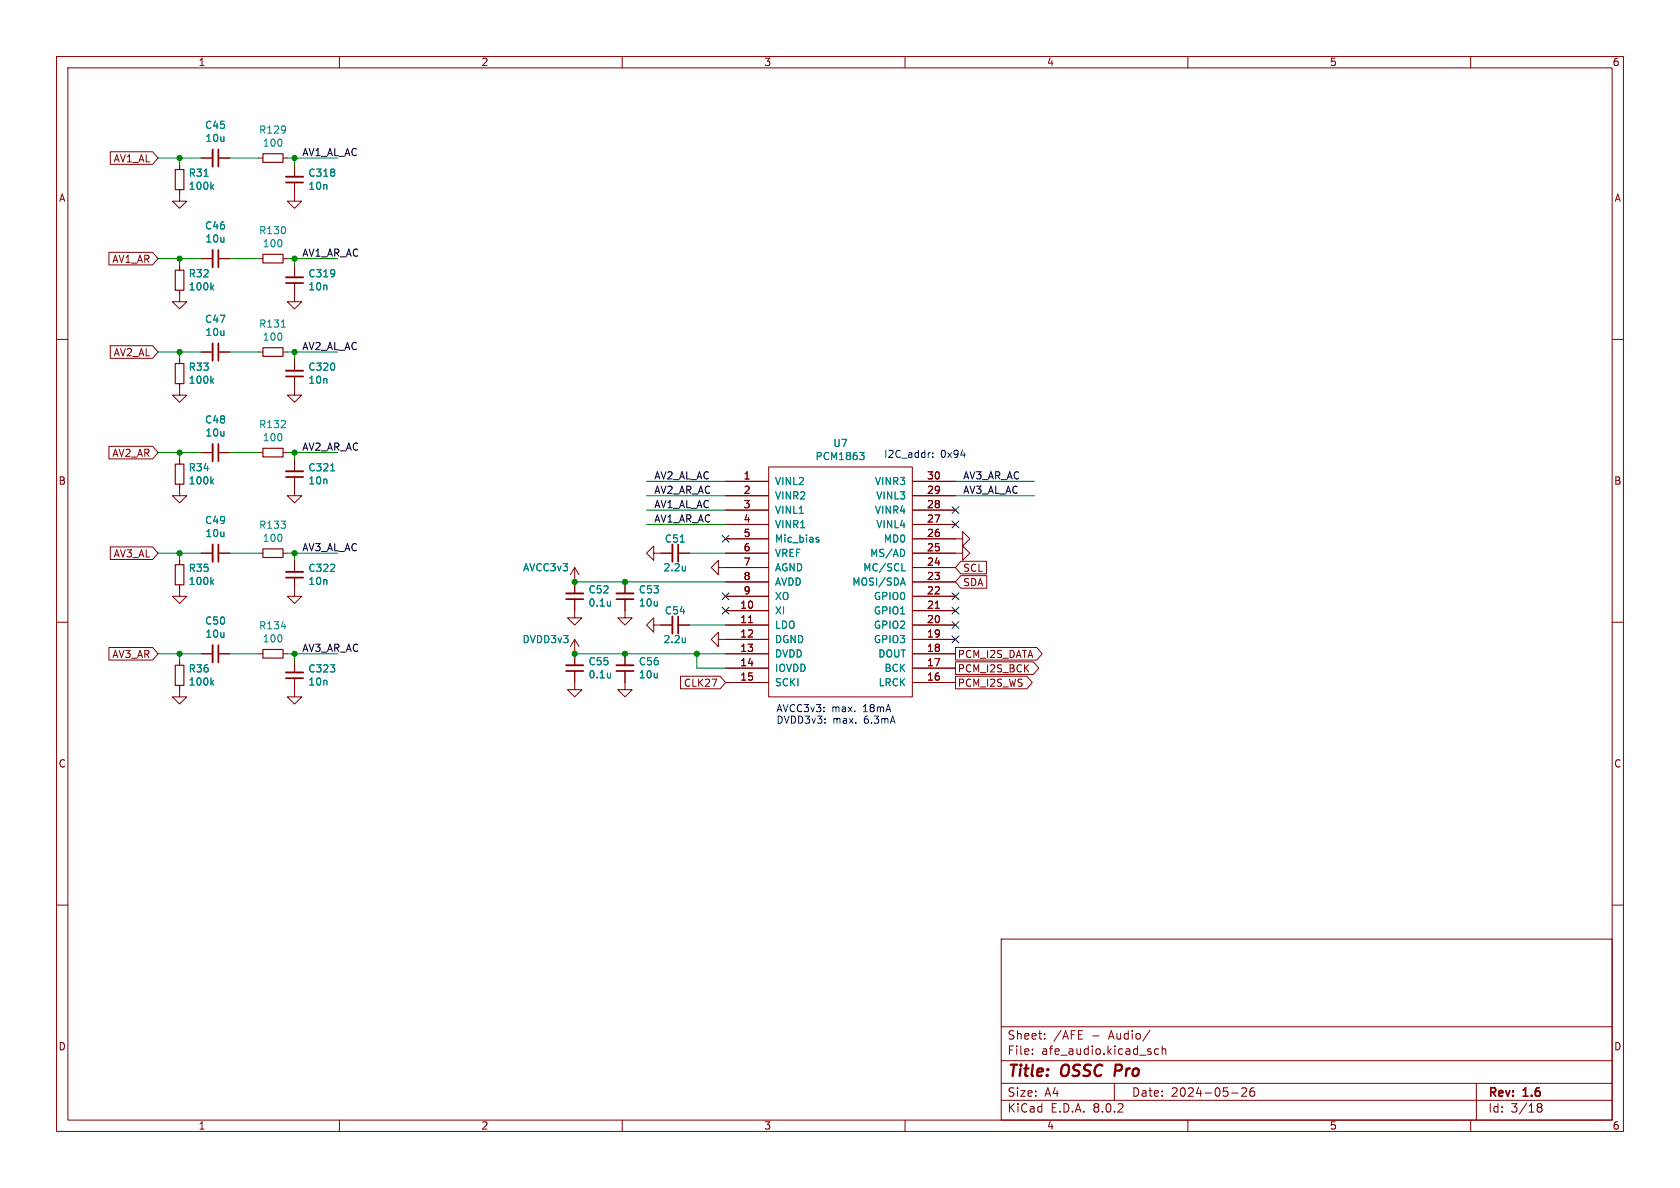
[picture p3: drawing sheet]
<svg xmlns="http://www.w3.org/2000/svg" width="297mm" height="210mm" viewBox="0 0 297 210" stroke-linecap="round" stroke-linejoin="round" font-family="sans-serif">
<g fill="none" stroke="#840000" stroke-width=".18">
<path d="M10 10h277v190h-277zM12 12h273v186h-273zM60 10v2M110 10v2M160 10v2M210 10v2M260 10v2M19.5 26.8h7.5l.9 1.1-.9 1.2h-7.5zM31.7 33.5v2.1h1.3l-1.3 1.2-1.2-1.2h1.2M31.7 29.2v.8M35.6 27.9h2M38.6 27.9h2"/>
<path d="M45.7 27.9h.8M50 27.9h.8M52.1 32.3v3.3h1.2l-1.2 1.2-1.3-1.2h1.3M52.1 29.2v2M10 60h2M19.3 44.6h7.7l.9 1.1-.9 1.1h-7.7zM31.7 51.3v2h1.3l-1.3 1.3-1.2-1.3h1.2M31.7 47v.8M35.6 45.7h2M38.6 45.7h2M45.7 45.7h.8M50 45.7h.8"/>
<path d="M52.1 50v3.3h1.2l-1.2 1.3-1.3-1.3h1.3M52.1 47v2M285 60h2M19.3 78.9h7.7l.9 1.1-.9 1.1h-7.7zM19.5 61.1h7.5l.9 1.1-.9 1.1h-7.5zM31.7 67.8v2.1h1.3l-1.3 1.2-1.2-1.2h1.2M31.7 63.5v.8M35.6 62.2h2M38.6 62.2h2M45.7 62.2h.8M50 62.2h.8M52.1 66.5v3.4h1.2l-1.2 1.2-1.3-1.2h1.3"/>
<path d="M52.1 63.5v2M19.5 96.7h7.5l.9 1.1-.9 1.1h-7.5zM31.7 85.6v2h1.3l-1.3 1.3-1.2-1.3h1.2M31.7 81.3v.7M31.7 99.1v.7M35.6 97.8h2M35.6 80h2M38.6 97.8h2M38.6 80h2M45.7 97.8h.8M45.7 80h.8M50 97.8h.8"/>
<path d="M50 80h.8M52.1 84.3v3.3h1.2l-1.2 1.3-1.3-1.3h1.3M52.1 81.3v2M52.1 99.1v2M115.6 97.8v-1.3l-1.3 1.3 1.3 1.3v-1.3h3.3M119.9 97.8h2M128.3 97.8h7.6M128.3 85.1h7.6M128.3 87.6h7.6M128.3 95.3h7.6M128.3 92.7h7.6M128.3 90.2h7.6"/>
<path d="M135.9 82.6h25.4v40.6h-25.4zM161.3 95.3h8.9v-1.3l1.2 1.3-1.2 1.2v-1.2M161.3 97.8h8.9v-1.3l1.2 1.3-1.2 1.3v-1.3M161.3 85.1h7.6M161.3 87.6h7.6M161.3 92.7h7.6M161.3 90.2h7.6M169.9 99.2h4.5v2.2h-4.5l-1-1.1zM10 110h2M19.3 114.5h7.7l.9 1.1-.9 1.1h-7.7zM31.7 103.4v2h1.3l-1.3 1.3-1.2-1.3h1.2M31.7 116.8v.8"/>
<path d="M35.6 115.6h2M38.6 115.6h2M45.7 115.6h.8M50 115.6h.8M52.1 102.1v3.3h1.2l-1.2 1.3-1.3-1.3h1.3M52.1 119.9v3.3h1.2l-1.2 1.3-1.3-1.3h1.3M52.1 116.8v2.1M101.6 118.6v3.3h1.3l-1.3 1.3-1.3-1.3h1.3M101.6 105.9v3.3h1.3l-1.3 1.3-1.3-1.3h1.3M101.6 100.3v4.6M101.6 113v4.6M101.6 113l-.8 1.3"/>
<path d="M101.6 113l.8 1.3M101.6 100.3l-.8 1.3M101.6 100.3l.8 1.3M110.5 118.6v3.3h1.3l-1.3 1.3-1.3-1.3h1.3M110.5 105.9v3.3h1.3l-1.3 1.3-1.3-1.3h1.3M110.5 102.9v2M110.5 115.6v2M115.6 110.5v-1.3l-1.3 1.3 1.3 1.3v-1.3h3.3M119.9 110.5h2M120.3 119.5h7l1 1.2-1 1.1h-7zM127 100.3v-1.2l-1.3 1.2 1.3 1.3v-1.3h8.9M127 113v-1.2l-1.3 1.2 1.3 1.3v-1.3h8.9"/>
<path d="M128.3 115.6h7.6M128.3 110.5h7.6M128.3 108h7.6M128.3 118.1h7.6M128.3 105.4h7.6M128.3 102.9h7.6M132.3 110.1h.7M161.3 115.6h7.6M161.3 110.5h7.6M161.3 108h7.6M161.3 113h7.6M161.3 118.1h7.6"/>
<path d="M161.3 105.4h7.6M161.3 102.9h7.6M161.3 100.3h7.6M165.3 107.5h.8M168.9 114.5h14.4l.9 1.1-.9 1.1h-14.4zM168.9 117h13.8l.9 1.1-.9 1.1h-13.8zM168.9 119.5h12.6l1 1.2-1 1.1h-12.6zM169.9 101.8h4.5v2.2h-4.5l-1-1.1zM285 110h2M31.7 121.2v2h1.3l-1.3 1.3-1.2-1.3h1.2M128.3 120.7h7.6M161.3 120.7h7.6"/>
<path d="M10 160h2M285 160h2M177 166h108v32h-108zM60 198v2M110 198v2M160 198v2M177 194.5h108M177 191.5h108M177 187.5h108M177 181.5h108M182.5 186.3v.1M182.5 185.5v.1"/>
<path d="M184.7 183.6v.1M184.7 182.8v.1M197 191.5v3M203.3 182.1l-1.3 2M204.8 185.5l-.4-.1-.3 .3v.4l.1 .2h.6M205.5 185.5l.2-.1 .3 .1 .1 .9M205.5 184.9v1.5M210 198v2M217.7 193.2h1.2M219.5 192.4l.6-.1 .2 .1 .1 .3-.9 1.1h.9M221.7 192.3a.59 .59 0 0 0-.7 .6v.6l.1 .2 .4 .1 .2-.1 .1-.5-.1-.3h-.5l-.2 .3M260 198v2"/>
<path d="M261 191.5v6.5M271.7 195.5l.3 .2M271.7 195.4l.3-.3 .5 .1 .1 .3-.3 .2M272 195.7h.3M272 195.7l-.3 .3M272.3 195.7l.3 .3-.1 .5-.5 .1-.3-.3"/>
</g>
<path d="M197.3 188.2l-.3 2" fill="none" stroke="#840000" stroke-width=".4"/>
<g fill="none" stroke="#840000" stroke-width=".33">
<path d="M37.6 26.4v3.1M50.5 31.2h3.1M37.6 44.2v3M50.5 49h3.1M37.6 60.7v3.1M37.6 78.5v3M50.5 65.5h3.1M37.6 96.3v3M50.5 83.3h3.1M118.9 96.3v3M37.6 114v3.1M50.5 101.1h3.1"/>
<path d="M50.5 118.9h3.1M100.1 104.9h3M100.1 117.6h3M109 104.9h3M109 117.6h3M118.9 109v3"/>
</g>
<g fill="none" stroke="#840000" stroke-width=".3">
<path d="M38.6 26.4v3.1M50.5 32.3h3.1M38.6 44.2v3M50.5 50h3.1M38.6 60.7v3.1M38.6 78.5v3M50.5 66.5h3.1M38.6 96.3v3M50.5 84.3h3.1M119.9 96.3v3M38.6 114v3.1M50.5 102.1h3.1"/>
<path d="M50.5 119.9h3.1M100.1 105.9h3M100.1 118.6h3M109 105.9h3M109 118.6h3M119.9 109v3"/>
</g>
<path d="M31 30h1.5v3.5h-1.5zM46.5 27.2h3.5v1.5h-3.5zM31 47.8h1.5v3.5h-1.5zM46.5 45h3.5v1.5h-3.5zM31 64.3h1.5v3.5h-1.5zM46.5 79.2h3.5v1.6h-3.5zM46.5 61.5h3.5v1.5h-3.5zM31 99.8h1.5v3.6h-1.5zM31 82h1.5v3.6h-1.5zM46.5 97h3.5v1.6h-3.5zM31 117.6h1.5v3.6h-1.5zM46.5 114.8h3.5v1.5h-3.5z" fill="none" stroke="#840000" stroke-width=".2"/>
<g fill="none" stroke="#008484" stroke-width=".18">
<path d="M36.1 31.2h.7M37.4 33l.4 .5M37.8 32.6l-.5 .5M37.4 50.8l.4 .5M37.8 50.4l-.5 .5M49.7 57.8h.8M37.4 67.3l.4 .5M37.8 66.9l-.5 .5M152 80h.8l-.5 .5 .4 .1 .1 .4-.3 .2h-.3M37.4 85.1l.4 .4M37.8 84.7l-.5 .5M58.4 83.2h.8"/>
<path d="M120.3 95.8h.7M144.3 95.3l.5 .3-.1 .2h-.3M144.3 95h.4M159.8 97.3l.1 .3-.1 .6M37.4 102.8l.4 .5M37.8 102.5l-.5 .5M49.7 110.7h.8M107.9 106.3v.8M107.9 119v.8M107.9 107v.1M107.9 119.7v.1M121.2 100.1v.8"/>
<path d="M121.2 112.8v.8M121.2 113.5h-.1M121.2 100.8h-.1M159.3 103.1h.6M159.4 100.9h.7M159.6 102.2l.5 1.2M37.4 120.6l.4 .5M37.8 120.3l-.5 .4"/>
</g>
<path d="M164.4 80h.1M164.9 80.7v.2M164.9 80.1v.1" fill="none" stroke="#0000c2" stroke-width=".18"/>
<g fill="none" stroke="#008400" stroke-width=".18">
<path d="M27.9 27.9h7.7M31.7 27.9v1.3M40.6 27.9h5.1M50.8 27.9h8.9M52.1 27.9v1.3M27.9 45.7h7.7M31.7 45.7v1.3M40.6 45.7h5.1M50.8 45.7h8.9M52.1 45.7v1.3M27.9 62.2h7.7M31.7 62.2v1.3"/>
<path d="M40.6 62.2h5.1M50.8 62.2h8.9M52.1 62.2v1.3M27.9 80h7.7M27.9 97.8h7.7M31.7 80v1.3M31.7 97.8v1.3M40.6 80h5.1M40.6 97.8h5.1M50.8 80h8.9M50.8 97.8h8.9M52.1 80v1.3"/>
<path d="M52.1 97.8v1.3M114.3 92.7h14M114.3 85.1h14M114.3 90.2h14M114.3 87.6h14M121.9 97.8h6.4M168.9 85.1h14M168.9 87.6h14M27.9 115.6h7.7M31.7 115.6v1.2M40.6 115.6h5.1M50.8 115.6h8.9"/>
<path d="M52.1 115.6v1.2M101.6 102.9h26.7M101.6 115.6h26.7M121.9 110.5h6.4M123.2 115.6v2.5h5.1"/>
</g>
<g fill="none" stroke="#000084" stroke-width=".18">
<path d="M127.7 94.6l1.2 1.3M128.9 94.6l-1.2 1.3M168.3 92.1l1.2 1.2M168.3 89.6l1.2 1.2M169.5 92.1l-1.2 1.2M169.5 89.6l-1.2 1.2M127.7 104.8l1.2 1.2M127.7 107.3l1.2 1.3M128.9 104.8l-1.2 1.2M128.9 107.3l-1.2 1.3M168.3 109.9l1.2 1.2M168.3 104.8l1.2 1.2"/>
<path d="M168.3 107.3l1.2 1.3M168.3 112.4l1.2 1.2M169.5 109.9l-1.2 1.2M169.5 104.8l-1.2 1.2M169.5 107.3l-1.2 1.3M169.5 112.4l-1.2 1.2"/>
</g>
<g fill="#008400" stroke="#008400" stroke-width=".18">
<circle cx="101.6" cy="115.6" r=".46"/>
<circle cx="101.6" cy="102.9" r=".46"/>
<circle cx="52.1" cy="97.8" r=".46"/>
<circle cx="110.5" cy="102.9" r=".46"/>
<circle cx="52.1" cy="115.6" r=".46"/>
<circle cx="110.5" cy="115.6" r=".46"/>
<circle cx="52.1" cy="62.2" r=".46"/>
<circle cx="52.1" cy="45.7" r=".46"/>
<circle cx="31.7" cy="45.7" r=".46"/>
<circle cx="31.7" cy="62.2" r=".46"/>
<circle cx="52.1" cy="27.9" r=".46"/>
<circle cx="31.7" cy="27.9" r=".46"/>
<circle cx="31.7" cy="97.8" r=".46"/>
<circle cx="52.1" cy="80" r=".46"/>
<circle cx="31.7" cy="115.6" r=".46"/>
<circle cx="31.7" cy="80" r=".46"/>
<circle cx="123.2" cy="115.6" r=".46"/>
</g>
<g font-size="2.8" fill="#840000">
<text x="178" y="190.9">Title:</text>
<text x="187.7" y="190.9">OSSC</text>
<text x="197.9" y="190.9">Pro</text>
</g>
<g font-size="2.1" fill="#840000">
<text x="178" y="184">Sheet:</text>
<text x="186.2" y="184">/AFE</text>
<text x="193" y="184">-</text>
<text x="196.2" y="184">Audio/</text>
<text x="178" y="186.7">File:</text>
<text x="184.1" y="186.7">afe_audio.kicad_sch</text>
<text x="178" y="196.9">KiCad</text>
<text x="178" y="194.1">Size:</text>
<text x="184.7" y="194.1">A4</text>
<text x="185.7" y="196.9">E.D.A.</text>
<text x="193.3" y="196.9">8.0.2</text>
<text x="200" y="194.1">Date:</text>
<text x="207" y="194.1">2024-05-26</text>
<text x="263" y="194.3">Rev:</text>
<text x="263" y="196.9">Id:</text>
<text x="267.1" y="196.9">3/18</text>
<text x="269.4" y="194.3">1.6</text>
</g>
<g font-size="1.8" fill="#840000">
<text x="35" y="11.9">1</text>
<text x="85" y="11.9">2</text>
<text x="135" y="11.9">3</text>
<text x="185" y="11.9">4</text>
<text x="235" y="11.9">5</text>
<text x="285" y="11.9">6</text>
<text x="20" y="28.9">AV1_AL</text>
<text x="10.3" y="35.9">A</text>
<text x="285.3" y="35.9">A</text>
<text x="19.8" y="46.7">AV1_AR</text>
<text x="20" y="63.2">AV2_AL</text>
<text x="19.8" y="81">AV2_AR</text>
<text x="10.3" y="85.9">B</text>
<text x="131.4" y="84.8">1</text>
<text x="131.4" y="87.4">2</text>
<text x="131.4" y="89.9">3</text>
<text x="163.8" y="89.9">28</text>
<text x="163.8" y="87.4">29</text>
<text x="163.8" y="84.8">30</text>
<text x="285.3" y="85.9">B</text>
<text x="131.4" y="92.5">4</text>
<text x="131.4" y="95">5</text>
<text x="163.8" y="95">26</text>
<text x="163.8" y="92.5">27</text>
<text x="20" y="98.7">AV3_AL</text>
<text x="131.4" y="97.5">6</text>
<text x="131.4" y="100.1">7</text>
<text x="163.8" y="100.1">24</text>
<text x="163.8" y="97.5">25</text>
<text x="170.2" y="101.3">SCL</text>
<text x="130.8" y="107.7">10</text>
<text x="131.4" y="102.6">8</text>
<text x="131.4" y="105.2">9</text>
<text x="163.8" y="107.7">21</text>
<text x="163.8" y="105.2">22</text>
<text x="163.8" y="102.6">23</text>
<text x="170.2" y="103.8">SDA</text>
<text x="130.8" y="110.2">11</text>
<text x="130.8" y="112.8">12</text>
<text x="163.8" y="112.8">19</text>
<text x="163.8" y="110.2">20</text>
<text x="19.8" y="116.5">AV3_AR</text>
<text x="130.8" y="115.3">13</text>
<text x="130.8" y="117.9">14</text>
<text x="163.8" y="117.9">17</text>
<text x="163.8" y="115.3">18</text>
<text x="169.2" y="116.5">PCM_I2S_DATA</text>
<text x="169.2" y="119.1">PCM_I2S_BCK</text>
<text x="120.8" y="121.6">CLK27</text>
<text x="130.8" y="120.4">15</text>
<text x="163.8" y="120.4">16</text>
<text x="169.2" y="121.6">PCM_I2S_WS</text>
<text x="10.3" y="135.9">C</text>
<text x="285.3" y="135.9">C</text>
<text x="10.3" y="185.9">D</text>
<text x="285.3" y="185.9">D</text>
<text x="35" y="199.9">1</text>
<text x="85" y="199.9">2</text>
<text x="135" y="199.9">3</text>
<text x="185" y="199.9">4</text>
<text x="235" y="199.9">5</text>
<text x="285" y="199.9">6</text>
</g>
<g font-size="1.8" fill="#008484">
<text x="36.2" y="23">C45</text>
<text x="45.7" y="23.8">R129</text>
<text x="36.2" y="25.3">10u</text>
<text x="46.3" y="26.1">100</text>
<text x="33.3" y="31.4">R31</text>
<text x="33.3" y="33.8">100k</text>
<text x="54.4" y="31.4">C318</text>
<text x="54.4" y="33.8">10n</text>
<text x="36.2" y="40.8">C46</text>
<text x="45.7" y="41.6">R130</text>
<text x="36.2" y="43.1">10u</text>
<text x="46.3" y="43.9">100</text>
<text x="33.3" y="49.2">R32</text>
<text x="33.3" y="51.5">100k</text>
<text x="54.4" y="49.2">C319</text>
<text x="54.4" y="51.5">10n</text>
<text x="36.2" y="57.3">C47</text>
<text x="36.2" y="59.6">10u</text>
<text x="45.7" y="58.1">R131</text>
<text x="33.3" y="65.7">R33</text>
<text x="46.3" y="60.4">100</text>
<text x="54.4" y="65.7">C320</text>
<text x="33.3" y="68">100k</text>
<text x="54.4" y="68">10n</text>
<text x="36.2" y="75.1">C48</text>
<text x="36.2" y="77.4">10u</text>
<text x="45.7" y="75.9">R132</text>
<text x="33.3" y="83.5">R34</text>
<text x="46.3" y="78.2">100</text>
<text x="54.4" y="83.5">C321</text>
<text x="144.1" y="81.5">PCM1863</text>
<text x="147.2" y="79.2">U7</text>
<text x="33.3" y="85.8">100k</text>
<text x="54.4" y="85.8">10n</text>
<text x="136.9" y="86">VINL2</text>
<text x="136.9" y="88.5">VINR2</text>
<text x="154.6" y="86">VINR3</text>
<text x="154.8" y="88.5">VINL3</text>
<text x="36.2" y="92.8">C49</text>
<text x="36.2" y="95.1">10u</text>
<text x="45.7" y="93.7">R133</text>
<text x="46.3" y="96">100</text>
<text x="136.9" y="91">VINL1</text>
<text x="136.9" y="93.6">VINR1</text>
<text x="154.6" y="91">VINR4</text>
<text x="154.8" y="93.6">VINL4</text>
<text x="33.3" y="101.3">R35</text>
<text x="54.4" y="101.3">C322</text>
<text x="92.4" y="101.2">AVCC3v3</text>
<text x="117.2" y="101.2">2.2u</text>
<text x="117.4" y="96.1">C51</text>
<text x="136.9" y="96.1">Mic_bias</text>
<text x="136.9" y="98.7">VREF</text>
<text x="136.9" y="101.2">AGND</text>
<text x="152.5" y="101.2">MC/SCL</text>
<text x="153.7" y="98.7">MS/AD</text>
<text x="156.1" y="96.1">MD0</text>
<text x="33.3" y="103.6">100k</text>
<text x="54.4" y="103.6">10n</text>
<text x="103.9" y="105.1">C52</text>
<text x="103.9" y="107.4">0.1u</text>
<text x="112.8" y="105.1">C53</text>
<text x="112.8" y="107.4">10u</text>
<text x="136.9" y="103.7">AVDD</text>
<text x="136.9" y="106.3">XO</text>
<text x="150.6" y="103.7">MOSI/SDA</text>
<text x="154.4" y="106.3">GPIO0</text>
<text x="36.2" y="110.6">C50</text>
<text x="36.2" y="112.9">10u</text>
<text x="45.7" y="111.5">R134</text>
<text x="46.3" y="113.8">100</text>
<text x="92.3" y="113.9">DVDD3v3</text>
<text x="117.2" y="113.9">2.2u</text>
<text x="117.4" y="108.8">C54</text>
<text x="136.9" y="108.8">XI</text>
<text x="136.9" y="111.4">LDO</text>
<text x="136.9" y="113.9">DGND</text>
<text x="154.4" y="113.9">GPIO3</text>
<text x="154.4" y="111.4">GPIO2</text>
<text x="154.4" y="108.8">GPIO1</text>
<text x="33.3" y="119.1">R36</text>
<text x="54.4" y="119.1">C323</text>
<text x="103.9" y="117.8">C55</text>
<text x="112.8" y="117.8">C56</text>
<text x="136.9" y="116.4">DVDD</text>
<text x="136.9" y="119">IOVDD</text>
<text x="155.2" y="116.4">DOUT</text>
<text x="156.3" y="119">BCK</text>
<text x="33.3" y="121.4">100k</text>
<text x="54.4" y="121.4">10n</text>
<text x="103.9" y="120.1">0.1u</text>
<text x="112.8" y="120.1">10u</text>
<text x="136.9" y="121.5">SCKI</text>
<text x="155.2" y="121.5">LRCK</text>
</g>
<g font-size="1.8">
<text x="53.3" y="27.7">AV1_AL_AC</text>
<text x="53.3" y="45.5">AV1_AR_AC</text>
<text x="53.3" y="62">AV2_AL_AC</text>
<text x="53.3" y="79.7">AV2_AR_AC</text>
<text x="115.6" y="89.9">AV1_AL_AC</text>
<text x="115.6" y="84.8">AV2_AL_AC</text>
<text x="115.6" y="87.4">AV2_AR_AC</text>
<text x="170.2" y="87.4">AV3_AL_AC</text>
<text x="170.2" y="84.8">AV3_AR_AC</text>
<text x="115.6" y="92.4">AV1_AR_AC</text>
<text x="53.3" y="97.5">AV3_AL_AC</text>
<text x="53.3" y="115.3">AV3_AR_AC</text>
</g>
<g font-size="1.8" fill="#0000c2">
<text x="156.2" y="81">I2C_addr:</text>
<text x="166.3" y="81">0x94</text>
<text x="137.2" y="126">AVCC3v3:</text>
<text x="147" y="126">max.</text>
<text x="152.7" y="126">18mA</text>
<text x="137.2" y="128">DVDD3v3:</text>
<text x="147.2" y="128">max.</text>
<text x="152.9" y="128">6.3mA</text>
</g>
</svg>
